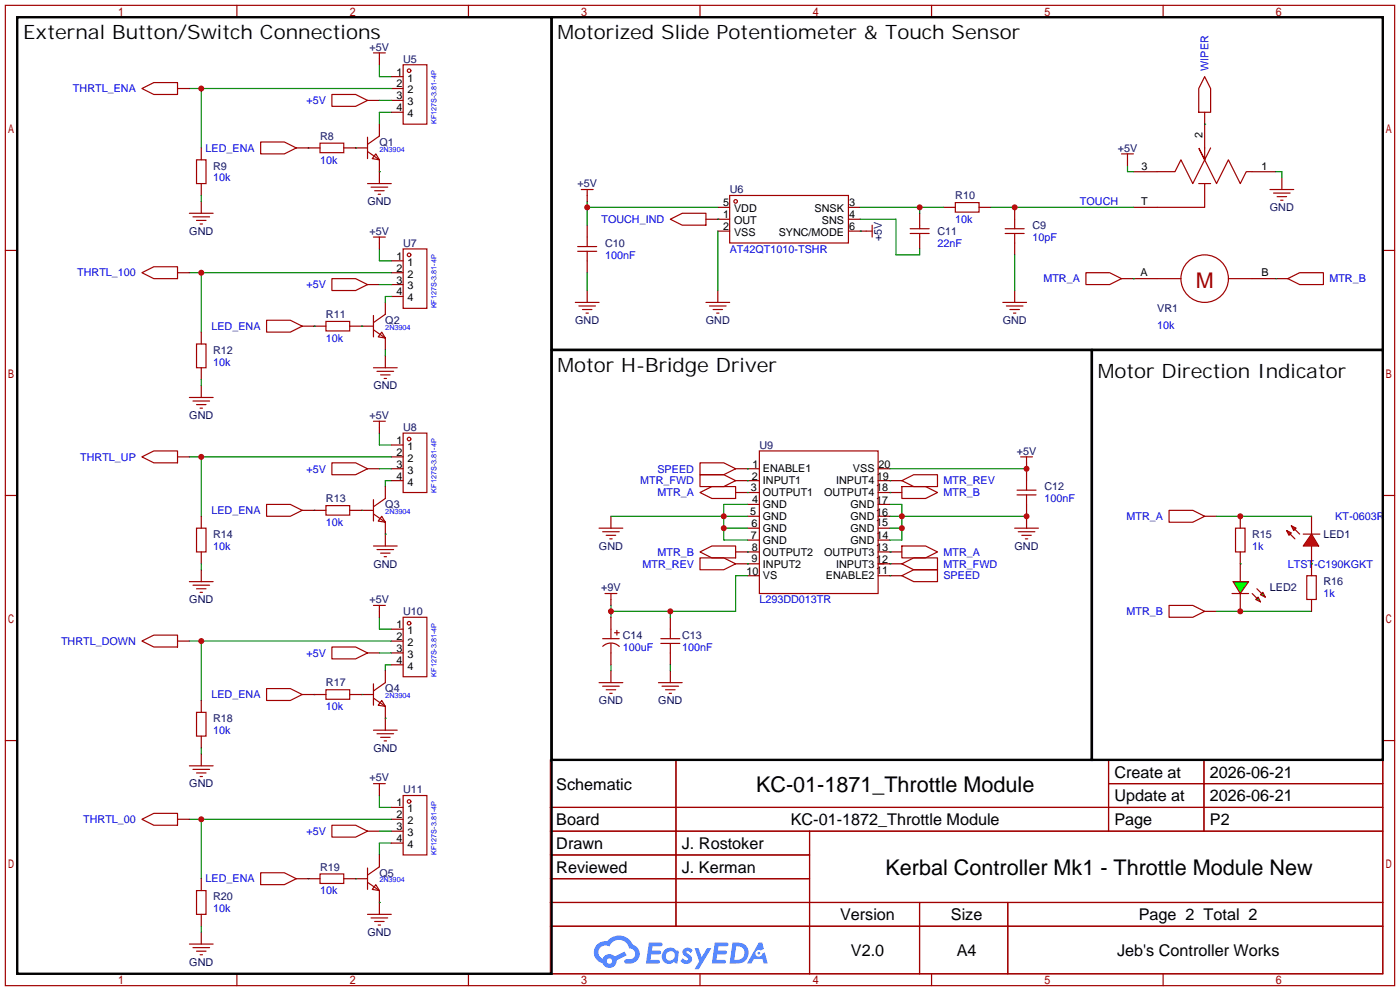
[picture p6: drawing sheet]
<svg xmlns="http://www.w3.org/2000/svg" width="299mm" height="212mm" viewBox="0 0 299 212" stroke-linecap="round" stroke-linejoin="round" font-family="sans-serif">
<g fill="none" stroke="#a10000" stroke-width=".25">
<path d="M1.1 1.1h297.2v209.6h-297.2zM3.7 3.7h292.1v204.5h-292.1zM50.7 1.1v2.6M100.2 1.1v2.6M149.7 1.1v2.6M199.3 1.1v2.6M248.8 1.1v2.6M1.1 53.5h2.6M295.8 53.5h2.5M1.1 105.9h2.6M295.8 105.9h2.5M1.1 158.3h2.6"/>
<path d="M295.8 158.3h2.5M117.7 162.4h178.1v45.8h-178.1zM117.7 172.6h178.1M117.7 177.7h178.1M144.6 162.4v35.6M173.2 177.7v30.5M237.1 162.4v15.3M237.1 167.5h58.7M257.5 162.4v15.3M117.7 182.8h55.5M117.7 192.9h178.1M117.7 187.8h55.5"/>
<path d="M117.7 198h178.1M196.7 192.9v15.3M215.6 192.9v15.3M50.7 208.2v2.5M100.2 208.2v2.5M149.7 208.2v2.5M199.3 208.2v2.5M248.8 208.2v2.5"/>
</g>
<g fill="#5487ff">
<path d="M146.3 202.8a1.3 1.3 0 0 1 1.8 .3l-.4 .6a.54 .54 0 0 0-.9-.2l.1 .2a1.28 1.28 0 0 1 .8 2 1.53 1.53 0 0 1-2.2-.3l.6-.6 .7 .5a.31 .31 0 0 0 .4-.3 .31 .31 0 0 0-.3-.3 1.12 1.12 0 0 1-.6-1.9z"/>
<path d="M148.6 202.7h.8l.7 1.9 1.2-1.9h.9l-2.7 4.5h-.9l.9-1.7z"/>
<path d="M138.8 201.5h1.6a1.31 1.31 0 0 1 1.3 .2 .4 .4 0 0 1-.4 .6h-1.7l-.2 .9h1.7a.4 .4 0 0 1 .3 .4 .4 .4 0 0 1-.4 .4h-1.7l-.1 1.2h1.3a.46 .46 0 0 1 .5 .1 .46 .46 0 0 1 .1 .5l-.3 .2h-2.6z"/>
<path d="M152.9 201.5h1.6a1.32 1.32 0 0 1 1.3 .2 .39 .39 0 0 1-.4 .6h-1.7l-.2 .9h1.7a.4 .4 0 0 1 .3 .4 .4 .4 0 0 1-.4 .4h-1.7l-.1 1.2h1.3a.46 .46 0 0 1 .5 .1 .46 .46 0 0 1 .1 .5l-.3 .2h-2.6z"/>
<path d="M162.3 201.5h.7l.4 1.3-.7 .4a.75 .75 0 0 0-1.1 .3 .75 .75 0 0 0 .5 1 .75 .75 0 0 0 1-.6l.5-.3 .6 2.4h-.8l-.3-1h-1.8l-.6 1h-.9z"/>
<path d="M156.7 201.5l-.6 4.5h1.4a2.27 2.27 0 0 0 2.6-2.3 2.27 2.27 0 0 0-2.7-2.2zM157.5 202.3a1.5 1.5 0 0 1 1.8 1.5 1.5 1.5 0 0 1-2 1.4h-.2z"/>
<path d="M142.1 203.1a1.6 1.6 0 0 0-.3 2.3 1.6 1.6 0 0 0 2.3 .2l.8 .4 .3-2.5-.2-.3h-.4a1.58 1.58 0 0 0-2.5-.1zM142.7 203.6a.98 .98 0 0 1 1.6 .5 .98 .98 0 0 1-1 1.2 .94 .94 0 0 1-.9-.6 .94 .94 0 0 1 .3-1.1z"/>
<path d="M127.8 201.9a2.37 2.37 0 0 0 1.1 4 1.54 1.54 0 0 0 1.8 1 1.54 1.54 0 0 0 1.2-1.6l2.2-1.1-.5-.8-2.1 1.1a1.57 1.57 0 0 0-2.6 .4 1.5 1.5 0 0 1-.7-2.1 1.5 1.5 0 0 1 2.1-.5 2.23 2.23 0 0 1 2.3-1.4 2.23 2.23 0 0 1 2 1.8 1.16 1.16 0 0 1 1.3 1.1 1.16 1.16 0 0 1-1.1 1.3h-.7a.47 .47 0 0 0-.6 .3 .47 .47 0 0 0 .5 .6 2.17 2.17 0 0 0 2.5-1 2.17 2.17 0 0 0-.4-2.7l-.8-.4a3.2 3.2 0 0 0-5.4-.7l-1.1 .1zM129.8 205.4a.58 .58 0 0 1 1.1 0 .58 .58 0 0 1-1.1 0z"/>
<circle cx="162.3" cy="203.8" r=".28"/>
</g>
<g fill="none" stroke="#a10000" stroke-width=".25">
<path d="M257.7 16.4l1.3 2.5v5.1h-2.6v-5.1zM247.5 36.7h3.8l1.3-2.5 2.5 5 2.6-5 2.5 5 2.6-5 2.5 5 1.3-2.5h1.2M256.4 39.2h2.6M257.7 31.6v2.6l-1.3-2.6 1.3 2.6 1.3-2.6M257.7 39.2v5.1h-10.2M123.6 53.7h4M123.6 52.7h4M125.6 50.7v2M125.6 53.7v2.1M143.4 46.9l2.5-1.3h5.1v2.5h-5.1zM156.1 41.8h25.4v10.1h-25.4zM247.5 59.6h5.1"/>
<path d="M262.8 59.6h5M271.7 40.5h5M272.4 41.3h3.6M273.2 42h2M273.9 42.8h.5M123.1 64.6h5M123.8 65.4h3.6M124.6 66.2h2M125.3 66.9h.6M162.4 96.4h25.4v30.5h-25.4zM187.8 120.5h1.3"/>
<circle cx="157.4" cy="43.1" r=".38"/>
<circle cx="257.7" cy="59.6" r="5.1"/>
</g>
<g fill="none" stroke="#870000" stroke-width=".25">
<path d="M242.4 36.7h5.1M257.7 24v7.6M267.8 36.7h5.1M274.2 38v2.5M125.6 48.1v2.6M125.6 55.8v2.5M151 46.9h5.1M153.5 44.3h2.6M153.5 49.4h2.6M181.5 44.3h2.5M181.5 46.9h2.5M181.5 49.4h2.5"/>
<path d="M242.4 59.6h5.1M242.4 44.3h5.1M267.8 59.6h5.1M125.6 62.1v2.5M159.9 102.7h2.5M159.9 105.3h2.5M159.9 107.8h2.5M159.9 110.4h2.5M159.9 112.9h2.5M159.9 115.4h2.5M159.9 118h2.5M159.9 100.2h2.5"/>
<path d="M187.8 102.7h2.6M187.8 105.3h2.6M187.8 107.8h2.6M187.8 110.4h2.6M187.8 112.9h2.6M187.8 115.4h2.6M187.8 118h2.6M187.8 100.2h2.6M159.9 123.1h2.5M159.9 120.5h2.5M187.8 123.1h2.6M187.8 120.5h2.6"/>
</g>
<path d="M241.2 35.4v1.3h1.2M257.7 26.5h.1M272.9 36.7h1.3v1.3M125.6 43.1v5M125.6 58.3v3.8M125.6 44.3h27.9" fill="none" stroke="#008700" stroke-width=".25"/>
<circle cx="125.6" cy="44.3" r=".63" fill="#c00"/>
<path d="M153.5 46.9h.1M153.5 49.4v12.7M184 49.4h.1M184 44.3h17.8M196.7 44.3v1.3" fill="none" stroke="#008700" stroke-width=".25"/>
<path d="M184 49.4h1.3M196.7 45.6v2.5M196.7 50.7v2.5M201.8 44.3h2.5M209.4 44.3h2.6M153.5 62.1v2.5" fill="none" stroke="#870000" stroke-width=".25"/>
<path d="M185.3 49.4h1.3M186.6 48.1v2.6M194.7 49.9h4.1M194.7 48.9h4.1M196.7 48.1v.8M196.7 49.9v.8M204.3 43.3h5.1v2h-5.1zM151 64.6h5.1M151.8 65.4h3.5M152.5 66.2h2.1M153.3 66.9h.5" fill="none" stroke="#a10000" stroke-width=".25"/>
<circle cx="196.7" cy="44.3" r=".63" fill="#c00"/>
<path d="M184 46.9h7.6v7.6h5.1v-1.3M212 44.3h30.4" fill="none" stroke="#008700" stroke-width=".25"/>
<path d="M215 49.9h4.1M215 48.9h4.1M217 46.9v2" fill="none" stroke="#a10000" stroke-width=".25"/>
<path d="M217 44.3v2.6M217 51.9v2.6" fill="none" stroke="#870000" stroke-width=".25"/>
<circle cx="217" cy="44.3" r=".63" fill="#c00"/>
<g fill="none" stroke="#a10000" stroke-width=".25">
<path d="M217 49.9v2M232.3 58.3h5.1l2.5 1.3-2.5 1.2h-5.1zM275.5 59.6l2.5-1.3h5.1v2.5h-5.1zM214.5 64.6h5.1M215.3 65.4h3.5M216 66.2h2.1M216.8 66.9h.5M149.7 98.9h5.1l2.6 1.3-2.6 1.3h-5.1zM149.7 101.5h5.1l2.6 1.2-2.6 1.3h-5.1zM149.7 119.3h5.1l2.6 1.2-2.6 1.3h-5.1zM149.7 118l2.6-1.3h5.1v2.6h-5.1zM149.7 105.3l2.6-1.3h5.1v2.6h-5.1z"/>
<path d="M192.9 102.7l2.6-1.2h5v2.5h-5zM192.9 104h5.1l2.5 1.3-2.5 1.3h-5.1zM192.9 116.7h5.1l2.5 1.3-2.5 1.3h-5.1zM217 112.9h5.1M217.6 105.8h4M217.6 104.8h4M217.8 113.7h3.6M218.6 114.4h2M219.3 115.2h.5M219.6 102.7v2.1M219.6 105.8v2M192.9 123.1l2.6-1.3h5v2.5h-5z"/>
<path d="M192.9 120.5l2.6-1.2h5v2.5h-5z"/>
</g>
<g fill="none" stroke="#870000" stroke-width=".25">
<path d="M239.9 59.6h2.5M272.9 59.6h2.6M217 62.1v2.5M157.4 100.2h2.5M157.4 102.7h2.5M157.4 105.3h2.5M157.4 118h2.5M190.4 102.7h2.5M190.4 105.3h2.5M190.4 118h2.5M219.6 100.2v2.5M219.6 107.8v5.1"/>
<path d="M157.4 120.5h2.5M190.4 123.1h2.5M190.4 120.5h2.5"/>
</g>
<g fill="none" stroke="#008700" stroke-width=".25">
<path d="M217 54.5v7.6M242.4 59.6h.1M272.9 59.6h.1M159.9 100.2h.1M159.9 102.7h.1M159.9 118h.1M159.9 105.3h.1M190.4 102.7h.1M190.4 105.3h.1M190.4 118h.1M190.4 100.2h29.2M190.4 110.4h29.2"/>
<path d="M190.4 107.8h2.5v7.6h-2.5M190.4 112.9h2.5M159.9 120.5h.1M190.4 123.1h.1M190.4 120.5h.1"/>
</g>
<g fill="#c00">
<circle cx="192.9" cy="110.4" r=".63"/>
<circle cx="219.6" cy="110.4" r=".63"/>
<circle cx="192.9" cy="112.9" r=".63"/>
</g>
<path d="M130.7 110.4v2.5" fill="none" stroke="#870000" stroke-width=".25"/>
<path d="M128.1 112.9h5.1M128.9 113.7h3.6M129.7 114.4h2M130.4 115.2h.5" fill="none" stroke="#a10000" stroke-width=".25"/>
<path d="M130.7 110.4h29.2M154.8 112.9h5.1M159.9 107.8h-5.1v7.6h5.1" fill="none" stroke="#008700" stroke-width=".25"/>
<g fill="#c00">
<circle cx="154.8" cy="110.4" r=".63"/>
<circle cx="154.8" cy="112.9" r=".63"/>
</g>
<path d="M265.3 120.5v3.8M265.3 126.9v3.8" fill="none" stroke="#870000" stroke-width=".25"/>
<path d="M263.5 126.9h3.6" fill="none" stroke="#a10000" stroke-width=".25"/>
<g fill="#0f0" stroke="#a10000" stroke-width=".25">
<path d="M263.8 124.3h3.3l-1.8 2.6z"/>
<path d="M270.1 126.6l.5 1-1-.5z"/>
<path d="M268.6 128.1l.5-.5 .5 1.1z"/>
</g>
<path d="M278.8 114.2h3.5M267.8 126.9l1.1 1M268.9 125.9l1 1" fill="none" stroke="#a10000" stroke-width=".25"/>
<path d="M280.5 110.4v3.8M280.5 116.7v3.8" fill="none" stroke="#870000" stroke-width=".25"/>
<g fill="#f00" stroke="#a10000" stroke-width=".25">
<path d="M280.5 114.2l1.6 2.5h-3.3z"/>
<path d="M275.2 113.4l1 .5-.5 .5z"/>
<path d="M276.2 112.4l1 .5-.5 .5z"/>
</g>
<path d="M250.1 109.1h5l2.6 1.3-2.6 1.2h-5zM276 114.2l1 1M277 113.2l1 1M250.1 129.4h5l2.6 1.3-2.6 1.3h-5z" fill="none" stroke="#a10000" stroke-width=".25"/>
<path d="M257.7 110.4h2.5M257.7 130.7h2.5" fill="none" stroke="#870000" stroke-width=".25"/>
<path d="M260.2 110.4h20.3M260.2 130.7h20.3" fill="none" stroke="#008700" stroke-width=".25"/>
<circle cx="265.3" cy="130.7" r=".63" fill="#c00"/>
<path d="M3.7 3.7h114.3v204.5h-114.3zM118 3.7h177.8v71.1h-177.8zM118 74.8h115.6v87.6h-115.6zM233.6 74.8h62.2v87.6h-62.2z" fill="none" stroke="#000" stroke-width=".51"/>
<g fill="none" stroke="#a10000" stroke-width=".25">
<path d="M79.9 50.7h2.5M81.2 50.7v1.2M86.2 53.2h5.1v12.7h-5.1zM57 68.5h5.1l2.5 1.2-2.5 1.3h-5.1zM69.7 68.7h5.1v2h-5.1zM79.9 70.5l2.5 1.8M79.9 67.4v4.6M79.9 78.6h5.1M80.6 79.4h3.6M81.7 71l.7 1.3-1.5-.3zM82.4 67.2l-2.5 1.8M79.9 90h2.5"/>
<path d="M81.2 90v1.3M81.4 80.1h2M82.2 80.9h.5M86.2 92.6h5.1v12.7h-5.1zM57 107.8h5.1l2.5 1.3-2.5 1.3h-5.1zM69.7 108.1h5.1v2h-5.1zM79.9 106.8v4.6M79.9 109.9l2.5 1.7M79.9 116.7h5.1M80.6 117.5h3.6M81.4 118.2h2M81.7 110.4l.7 1.2-1.5-.2z"/>
<path d="M82.2 119h.5M82.4 106.6l-2.5 1.7M79.9 129.4h2.5M81.2 129.4v1.3M86.2 132h5.1v12.7h-5.1zM57 147.2h5.1l2.5 1.3-2.5 1.2h-5.1zM69.7 147.4h5.1v2.1h-5.1zM79.9 146.2v4.5M79.9 149.2l2.5 1.8M79.9 156.1h5.1M80.6 156.8h3.6M81.4 157.6h2"/>
<path d="M81.7 149.7l.7 1.3-1.5-.3zM82.2 158.4h.5M82.4 145.9l-2.5 1.8M86.2 170.1h5.1v12.7h-5.1zM55.8 186.6h5l2.6 1.2-2.6 1.3h-5zM78.6 188.6l2.6 1.8M78.6 185.5v4.6M78.6 195.5h5.1M79.4 196.2h3.5M80.1 197h2.1M80.4 189.1l.8 1.3-1.6-.3zM80.9 197.7h.5"/>
<path d="M81.2 185.3l-2.6 1.8"/>
<circle cx="87.5" cy="54.5" r=".38"/>
<circle cx="87.5" cy="93.9" r=".38"/>
<circle cx="87.5" cy="133.2" r=".38"/>
<circle cx="87.5" cy="171.3" r=".38"/>
</g>
<g fill="none" stroke="#870000" stroke-width=".25">
<path d="M81.2 51.9v1.3M83.7 55.8h2.5M83.7 58.3h2.5M64.6 69.7h5.1M74.8 69.7h5.1M82.4 64.6v2.6M82.4 72.3v2.5M82.4 76.1v2.5M83.7 60.8h2.5M83.7 63.4h2.5M81.2 91.3v1.3M83.7 95.1h2.5"/>
<path d="M83.7 97.7h2.5M64.6 109.1h5.1M74.8 109.1h5.1M82.4 104v2.6M82.4 111.6v5.1M83.7 100.2h2.5M83.7 102.7h2.5M81.2 130.7v1.3M83.7 134.5h2.5M83.7 137h2.5M83.7 139.6h2.5M64.6 148.5h5.1"/>
<path d="M74.8 148.5h5.1M82.4 143.4v2.5M82.4 151v5.1M83.7 142.1h2.5M83.7 172.6h2.5M83.7 175.1h2.5M83.7 177.7h2.5M63.4 187.8h2.5M76.1 187.8h2.5M81.2 182.8v2.5M81.2 190.4v5.1M83.7 180.2h2.5"/>
</g>
<g fill="none" stroke="#008700" stroke-width=".25">
<path d="M40.5 58.3h43.2M43.1 58.3v12.7M81.2 53.2v2.6h2.5M67.2 69.7h.1M77.3 69.7h.1M82.4 74.8v1.3M83.7 63.4h-1.3v1.2M81.2 92.6v2.5h2.5M67.2 109.1h.1M77.3 109.1h.1M82.4 114.2h.1M83.7 102.7h-1.3v1.3"/>
<path d="M81.2 132v2.5h2.5M67.2 148.5h.1M77.3 148.5h.1M82.4 153.5h.1M83.7 142.1h-1.3v1.3M81.2 170.1v2.5h2.5M65.9 187.8h.1M76.1 187.8h.1M81.2 192.9h.1M83.7 180.2h-2.5v2.6"/>
</g>
<circle cx="43.1" cy="58.3" r=".63" fill="#c00"/>
<path d="M38 58.3h2.5M43.1 71v2.5M43.1 78.6v2.6M78.6 60.8h2.6M43.1 82.4v2.6" fill="none" stroke="#870000" stroke-width=".25"/>
<path d="M30.4 58.3l2.5-1.3h5.1v2.6h-5.1zM71 59.6h5.1l2.5 1.2-2.5 1.3h-5.1zM42 73.5h2.1v5.1h-2.1zM40.5 85h5.1M41.3 85.7h3.5M42 86.5h2.1M42.8 87.2h.5" fill="none" stroke="#a10000" stroke-width=".25"/>
<path d="M81.2 60.8h2.5M43.1 81.2v1.2M40.5 137h43.2M43.1 137v12.7" fill="none" stroke="#008700" stroke-width=".25"/>
<circle cx="43.1" cy="137" r=".63" fill="#c00"/>
<path d="M38 137h2.5M78.6 139.6h2.6M43.1 149.7v2.6M43.1 157.4v2.5M43.1 161.2v2.5" fill="none" stroke="#870000" stroke-width=".25"/>
<path d="M30.4 137l2.5-1.2h5.1v2.5h-5.1zM71 138.3h5.1l2.5 1.3-2.5 1.2h-5.1zM42 152.3h2.1v5.1h-2.1zM40.5 163.7h5.1M41.3 164.5h3.5M42 165.2h2.1M42.8 166h.5" fill="none" stroke="#a10000" stroke-width=".25"/>
<path d="M40.5 97.7h43.2M43.1 97.7v12.7M81.2 139.6h2.5M43.1 159.9v1.3" fill="none" stroke="#008700" stroke-width=".25"/>
<circle cx="43.1" cy="97.7" r=".63" fill="#c00"/>
<path d="M38 97.7h2.5M43.1 110.4v2.5M43.1 118v2.5M78.6 100.2h2.6M43.1 121.8v2.5M81.2 168.8v1.3M65.9 187.8h2.6M73.5 187.8h2.6" fill="none" stroke="#870000" stroke-width=".25"/>
<path d="M30.4 97.7l2.5-1.3h5.1v2.5h-5.1zM71 98.9h5.1l2.5 1.3-2.5 1.3h-5.1zM42 112.9h2.1v5.1h-2.1zM40.5 124.3h5.1M41.3 125.1h3.5M42 125.9h2.1M42.8 126.6h.5M79.9 167.5h2.5M81.2 167.5v1.3M68.5 186.8h5v2h-5z" fill="none" stroke="#a10000" stroke-width=".25"/>
<path d="M81.2 100.2h2.5M43.1 120.5v1.3M40.5 175.1h43.2M43.1 175.1v12.7" fill="none" stroke="#008700" stroke-width=".25"/>
<circle cx="43.1" cy="175.1" r=".63" fill="#c00"/>
<g fill="none" stroke="#870000" stroke-width=".25">
<path d="M81.2 12.6v1.2M83.7 16.4h2.5M83.7 18.9h2.5M63.4 31.6h5.1M73.5 31.6h5.1M81.2 26.5v2.6M81.2 34.2v5M83.7 21.5h2.5M83.7 24h2.5M38 175.1h2.5M78.6 177.7h2.6M43.1 187.8v2.6"/>
<path d="M43.1 195.5v2.5M43.1 199.3v2.5"/>
</g>
<g fill="none" stroke="#a10000" stroke-width=".25">
<path d="M79.9 11.3h2.5M81.2 11.3v1.3M86.2 13.8h5.1v12.7h-5.1zM55.8 30.4h5l2.6 1.2-2.6 1.3h-5zM68.5 30.6h5v2h-5zM78.6 32.4l2.6 1.8M78.6 29.3v4.6M78.6 39.2h5.1M80.4 32.9l.8 1.3-1.6-.3zM81.2 29.1l-2.6 1.8M79.4 40h3.5M80.1 40.8h2.1"/>
<path d="M80.9 41.5h.5M30.4 175.1l2.5-1.2h5.1v2.5h-5.1zM71 176.4h5.1l2.5 1.3-2.5 1.2h-5.1zM42 190.4h2.1v5.1h-2.1zM40.5 201.8h5.1M41.3 202.6h3.5M42 203.3h2.1M42.8 204.1h.5"/>
<circle cx="87.5" cy="15.1" r=".38"/>
</g>
<path d="M40.5 18.9h43.2M43.1 18.9v12.7M81.2 13.8v2.6h2.5M65.9 31.6h.1M76.1 31.6h.1M81.2 36.7h.1M83.7 24h-2.5v2.5M81.2 177.7h2.5M43.1 198v1.3" fill="none" stroke="#008700" stroke-width=".25"/>
<circle cx="43.1" cy="18.9" r=".63" fill="#c00"/>
<path d="M38 18.9h2.5M43.1 31.6v2.6M43.1 39.2v2.6M78.6 21.5h2.6M43.1 43.1v2.5M125.6 41.8v1.3M265.3 110.4v2.5" fill="none" stroke="#870000" stroke-width=".25"/>
<path d="M30.4 18.9l2.5-1.2h5.1v2.5h-5.1zM42 34.2h2.1v5h-2.1zM71 20.2h5.1l2.5 1.3-2.5 1.2h-5.1zM40.5 45.6h5.1M41.3 46.4h3.5M42 47.1h2.1M42.8 47.9h.5M124.3 40.5h2.6M125.6 40.5v1.3" fill="none" stroke="#a10000" stroke-width=".25"/>
<path d="M81.2 21.5h2.5M43.1 41.8v1.3" fill="none" stroke="#008700" stroke-width=".25"/>
<circle cx="265.3" cy="110.4" r=".63" fill="#c00"/>
<path d="M241.2 34.2v1.2M219.6 98.9v1.3M265.3 118v2.5M280.5 120.5v2.6M280.5 128.1v2.6" fill="none" stroke="#870000" stroke-width=".25"/>
<path d="M239.9 32.9h2.5M241.2 32.9v1.3M264.3 112.9h2v5.1h-2zM279.5 123.1h2.1v5h-2.1z" fill="none" stroke="#a10000" stroke-width=".25"/>
<path d="M265.3 120.5h.1M280.5 120.5h.1" fill="none" stroke="#008700" stroke-width=".25"/>
<circle cx="219.6" cy="100.2" r=".63" fill="#c00"/>
<path d="M218.3 97.7h2.6M219.6 97.7v1.2M141.4 137.5h4M141.4 136.5h4M143.4 134.5v2M143.4 137.5v2.1" fill="none" stroke="#a10000" stroke-width=".25"/>
<path d="M143.4 132v2.5M143.4 139.6v2.5" fill="none" stroke="#870000" stroke-width=".25"/>
<path d="M130.7 129.4v2.6M143.4 130.7v1.3M159.9 123.1h-2.5v7.6h-26.7" fill="none" stroke="#008700" stroke-width=".25"/>
<g fill="#c00">
<circle cx="130.7" cy="130.7" r=".63"/>
<circle cx="143.4" cy="130.7" r=".63"/>
</g>
<path d="M130.7 128.1v1.3M130.7 132v2.5M130.7 139.6v2.5M130.7 143.4v2.5M143.4 143.4v2.5" fill="none" stroke="#870000" stroke-width=".25"/>
<g fill="none" stroke="#a10000" stroke-width=".25">
<path d="M128.9 136.5h3.6M128.9 138.2a2.54 2.54 0 0 1 3.6 0M129.4 126.9h2.6M130.7 126.9v1.2M130.7 134.5v2M130.7 137.5v2.1M131.4 135.3h1.1M132 134.7v1.1M128.1 145.9h5.1M128.9 146.7h3.6M129.7 147.4h2M130.4 148.2h.5"/>
<path d="M140.8 145.9h5.1M141.6 146.7h3.6M142.4 147.4h2M143.1 148.2h.5"/>
</g>
<path d="M130.7 142.1v1.3M143.4 142.1v1.3" fill="none" stroke="#008700" stroke-width=".25"/>
<text font-size="4.6" fill="#a00000" x="255.8" y="61.6">M</text>
<g font-size="4.6">
<text x="161.7" y="169.4">KC-01-1871_Throttle Module</text>
<text x="189.4" y="187.1">Kerbal Controller Mk1 - Throttle Module New</text>
</g>
<g font-size="4.2">
<text x="5" y="8.3">External Button/Switch Connections</text>
<text x="119.3" y="8.3">Motorized Slide Potentiometer &amp; Touch Sensor</text>
<text x="119.3" y="79.5">Motor H-Bridge Driver</text>
<text x="234.8" y="80.7">Motor Direction Indicator</text>
</g>
<g font-size="3.5">
<text x="238.4" y="166.2">Create at</text>
<text x="258.8" y="166.2">2026-06-21</text>
<text x="119" y="168.8">Schematic</text>
<text x="238.4" y="171.3">Update at</text>
<text x="258.8" y="171.3">2026-06-21</text>
<text x="119" y="176.4">Board</text>
<text x="169.2" y="176.4">KC-01-1872_Throttle Module</text>
<text x="238.4" y="176.4">Page</text>
<text x="258.8" y="176.4">P2</text>
<text x="119" y="181.5">Drawn</text>
<text x="145.9" y="181.5">J. Rostoker</text>
<text x="119" y="186.6">Reviewed</text>
<text x="145.9" y="186.6">J. Kerman</text>
<text x="179.7" y="196.7">Version</text>
<text x="203.4" y="196.7">Size</text>
<text x="243.6" y="196.7">Page 2 Total 2</text>
<text x="182" y="204.3">V2.0</text>
<text x="204.7" y="204.3">A4</text>
<text x="239" y="204.3">Jeb's Controller Works</text>
</g>
<g font-size="2.3" fill="#000080">
<text x="79.1" y="10.8">+5V</text>
<text x="86.2" y="13.4">U5</text>
<text x="68.5" y="29.9">R8</text>
<text x="81.2" y="31.2">Q1</text>
<text x="239.1" y="32.4">+5V</text>
<text x="45.6" y="36.2">R9</text>
<text x="123.5" y="40.1">+5V</text>
<text x="156.1" y="41.3">U6</text>
<text x="78.6" y="43.9">GND</text>
<text x="204.3" y="42.6">R10</text>
<text x="271.6" y="45.1">GND</text>
<text x="40.5" y="50.2">GND</text>
<text x="79.1" y="50.2">+5V</text>
<text x="86.2" y="52.8">U7</text>
<text x="129.4" y="52.8">C10</text>
<text x="188.6" y="51.5" transform="rotate(-90 188.6 51.5)">+5V</text>
<text x="200.5" y="50.2">C11</text>
<text x="220.9" y="48.9">C9</text>
<text x="69.7" y="68">R11</text>
<text x="82.4" y="69.3">Q2</text>
<text x="123" y="69.3">GND</text>
<text x="151" y="69.3">GND</text>
<text x="214.5" y="69.3">GND</text>
<text x="247.5" y="66.7">VR1</text>
<text x="45.6" y="75.6">R12</text>
<text x="79.9" y="83.2">GND</text>
<text x="40.5" y="89.6">GND</text>
<text x="79.1" y="89.6">+5V</text>
<text x="86.2" y="92.1">U8</text>
<text x="162.4" y="95.9">U9</text>
<text x="217.5" y="97.2">+5V</text>
<text x="69.7" y="107.4">R13</text>
<text x="223.4" y="104.8">C12</text>
<text x="82.4" y="108.6">Q3</text>
<text x="45.6" y="115">R14</text>
<text x="128.1" y="117.5">GND</text>
<text x="217" y="117.5">GND</text>
<text x="267.8" y="115">R15</text>
<text x="283.1" y="115">LED1</text>
<text x="79.9" y="121.3">GND</text>
<text x="283.1" y="125.1">R16</text>
<text x="40.5" y="129">GND</text>
<text x="79.1" y="129">+5V</text>
<text x="86.2" y="131.5">U10</text>
<text x="128.6" y="126.4">+9V</text>
<text x="271.7" y="126.4">LED2</text>
<text x="133.2" y="136.6">C14</text>
<text x="145.9" y="136.6">C13</text>
<text x="69.7" y="146.7">R17</text>
<text x="82.4" y="148">Q4</text>
<text x="45.6" y="154.4">R18</text>
<text x="128.1" y="150.5">GND</text>
<text x="140.8" y="150.5">GND</text>
<text x="79.9" y="160.7">GND</text>
<text x="79.1" y="167.1">+5V</text>
<text x="40.5" y="168.3">GND</text>
<text x="86.2" y="169.6">U11</text>
<text x="68.5" y="186.1">R19</text>
<text x="81.2" y="187.4">Q5</text>
<text x="45.6" y="192.5">R20</text>
<text x="78.6" y="200.1">GND</text>
<text x="40.5" y="206.4">GND</text>
</g>
<g font-size="2.3">
<text x="84.8" y="16.2">1</text>
<text x="87.2" y="17.4">1</text>
<text x="84.8" y="18.7">2</text>
<text x="84.8" y="21.2">3</text>
<text x="84.8" y="23.8">4</text>
<text x="87.2" y="20">2</text>
<text x="87.2" y="22.5">3</text>
<text x="87.2" y="25">4</text>
<text x="257.2" y="29.6" transform="rotate(-90 257.2 29.6)">2</text>
<text x="244.2" y="36.2">3</text>
<text x="269.9" y="36.2">1</text>
<text x="154.7" y="46.6">1</text>
<text x="154.7" y="44.1">5</text>
<text x="157" y="47.9">OUT</text>
<text x="157" y="45.4">VDD</text>
<text x="174.3" y="45.4">SNSK</text>
<text x="175.8" y="47.9">SNS</text>
<text x="181.6" y="44.1">3</text>
<text x="181.6" y="46.6">4</text>
<text x="244.1" y="43.9">T</text>
<text x="154.7" y="49.2">2</text>
<text x="157" y="50.4">VSS</text>
<text x="166.6" y="50.4">SYNC/MODE</text>
<text x="181.6" y="49.2">6</text>
<text x="84.8" y="55.5">1</text>
<text x="84.8" y="58.1">2</text>
<text x="87.2" y="56.8">1</text>
<text x="87.2" y="59.3">2</text>
<text x="243.9" y="59.1">A</text>
<text x="269.9" y="59.1">B</text>
<text x="84.8" y="60.6">3</text>
<text x="84.8" y="63.1">4</text>
<text x="87.2" y="61.9">3</text>
<text x="87.2" y="64.4">4</text>
<text x="84.8" y="94.9">1</text>
<text x="84.8" y="97.4">2</text>
<text x="84.8" y="100">3</text>
<text x="87.2" y="96.2">1</text>
<text x="87.2" y="98.7">2</text>
<text x="87.2" y="101.2">3</text>
<text x="161" y="100">1</text>
<text x="163.2" y="101">ENABLE1</text>
<text x="182.4" y="101">VSS</text>
<text x="187.9" y="100">20</text>
<text x="84.8" y="102.5">4</text>
<text x="87.2" y="103.8">4</text>
<text x="160.6" y="105.1">3</text>
<text x="160.8" y="102.6">2</text>
<text x="160.9" y="107.6">4</text>
<text x="163.2" y="103.5">INPUT1</text>
<text x="163.2" y="106.1">OUTPUT1</text>
<text x="176.3" y="106.1">OUTPUT4</text>
<text x="178.9" y="103.5">INPUT4</text>
<text x="187.4" y="107.7">17</text>
<text x="187.4" y="104.9">18</text>
<text x="187.6" y="102.5">19</text>
<text x="160.5" y="110.1">5</text>
<text x="160.7" y="112.7">6</text>
<text x="163.2" y="108.6">GND</text>
<text x="163.2" y="111.1">GND</text>
<text x="163.2" y="113.7">GND</text>
<text x="181.9" y="113.7">GND</text>
<text x="181.9" y="111.1">GND</text>
<text x="181.9" y="108.6">GND</text>
<text x="187.4" y="112.5">15</text>
<text x="187.4" y="110.2">16</text>
<text x="160.6" y="115.2">7</text>
<text x="160.8" y="117.8">8</text>
<text x="163.2" y="116.2">GND</text>
<text x="163.2" y="118.8">OUTPUT2</text>
<text x="176.3" y="118.8">OUTPUT3</text>
<text x="181.9" y="116.2">GND</text>
<text x="187.4" y="117.8">13</text>
<text x="187.5" y="115.3">14</text>
<text x="159.7" y="122.8">10</text>
<text x="160.7" y="120.2">9</text>
<text x="163.2" y="121.3">INPUT2</text>
<text x="163.2" y="123.8">VS</text>
<text x="176.7" y="123.8">ENABLE2</text>
<text x="178.9" y="121.3">INPUT3</text>
<text x="187.4" y="122.7">11</text>
<text x="187.4" y="120.3">12</text>
<text x="84.8" y="134.3">1</text>
<text x="84.8" y="136.8">2</text>
<text x="87.2" y="135.5">1</text>
<text x="84.8" y="139.3">3</text>
<text x="84.8" y="141.9">4</text>
<text x="87.2" y="138.1">2</text>
<text x="87.2" y="140.6">3</text>
<text x="87.2" y="143.2">4</text>
<text x="84.8" y="172.4">1</text>
<text x="87.2" y="173.6">1</text>
<text x="84.8" y="174.9">2</text>
<text x="84.8" y="177.4">3</text>
<text x="84.8" y="180">4</text>
<text x="87.2" y="176.2">2</text>
<text x="87.2" y="178.7">3</text>
<text x="87.2" y="181.3">4</text>
</g>
<g font-size="2.3" fill="#00f">
<text x="258.5" y="15.1" transform="rotate(-90 258.5 15.1)">WIPER</text>
<text x="15.6" y="19.7">THRTL_ENA</text>
<text x="65.5" y="22.3">+5V</text>
<text x="44" y="32.4">LED_ENA</text>
<text x="68.5" y="35">10k</text>
<text x="45.6" y="38.8">10k</text>
<text x="128.6" y="47.7">TOUCH_IND</text>
<text x="204.3" y="47.7">10k</text>
<text x="231" y="43.9">TOUCH</text>
<text x="200.5" y="52.8">22nF</text>
<text x="220.9" y="51.5">10pF</text>
<text x="16.5" y="59.1">THRTL_100</text>
<text x="129.4" y="55.3">100nF</text>
<text x="156.1" y="54">AT42QT1010-TSHR</text>
<text x="65.5" y="61.6">+5V</text>
<text x="223.2" y="60.4">MTR_A</text>
<text x="284.4" y="60.4">MTR_B</text>
<text x="45.2" y="70.5">LED_ENA</text>
<text x="247.5" y="70.3">10k</text>
<text x="69.7" y="73.1">10k</text>
<text x="45.6" y="78.2">10k</text>
<text x="17.2" y="98.5">THRTL_UP</text>
<text x="65.5" y="101">+5V</text>
<text x="140.6" y="101">SPEED</text>
<text x="136.9" y="103.6">MTR_FWD</text>
<text x="140.6" y="106.1">MTR_A</text>
<text x="201.8" y="103.6">MTR_REV</text>
<text x="201.8" y="106.1">MTR_B</text>
<text x="223.4" y="107.4">100nF</text>
<text x="45.2" y="109.9">LED_ENA</text>
<text x="69.7" y="112.4">10k</text>
<text x="241" y="111.2">MTR_A</text>
<text x="285.6" y="111.2">KT-0603R</text>
<text x="45.6" y="117.5">10k</text>
<text x="140.6" y="118.8">MTR_B</text>
<text x="201.8" y="118.8">MTR_A</text>
<text x="267.8" y="117.5">1k</text>
<text x="137.4" y="121.3">MTR_REV</text>
<text x="201.8" y="123.9">SPEED</text>
<text x="201.8" y="121.3">MTR_FWD</text>
<text x="275.5" y="121.3">LTST-C190KGKT</text>
<text x="162.4" y="129">L293DD013TR</text>
<text x="241" y="131.5">MTR_B</text>
<text x="283.1" y="127.7">1k</text>
<text x="13" y="137.8">THRTL_DOWN</text>
<text x="65.5" y="140.4">+5V</text>
<text x="133.2" y="139.1">100uF</text>
<text x="145.9" y="139.1">100nF</text>
<text x="45.2" y="149.3">LED_ENA</text>
<text x="69.7" y="151.8">10k</text>
<text x="45.6" y="156.9">10k</text>
<text x="17.8" y="175.9">THRTL_00</text>
<text x="65.5" y="178.5">+5V</text>
<text x="44" y="188.6">LED_ENA</text>
<text x="68.5" y="191.2">10k</text>
<text x="45.6" y="195">10k</text>
</g>
<g font-size="1.5" fill="#00f">
<text x="93.4" y="26.5" transform="rotate(-90 93.4 26.5)">KF127S-3.81-4P</text>
<text x="81.2" y="32.4">2N3904</text>
<text x="93.4" y="65.9" transform="rotate(-90 93.4 65.9)">KF127S-3.81-4P</text>
<text x="82.4" y="70.5">2N3904</text>
<text x="93.4" y="105.3" transform="rotate(-90 93.4 105.3)">KF127S-3.81-4P</text>
<text x="82.4" y="109.9">2N3904</text>
<text x="82.4" y="149.3">2N3904</text>
<text x="93.4" y="144.7" transform="rotate(-90 93.4 144.7)">KF127S-3.81-4P</text>
<text x="93.4" y="182.8" transform="rotate(-90 93.4 182.8)">KF127S-3.81-4P</text>
<text x="81.2" y="188.6">2N3904</text>
</g>
</svg>
